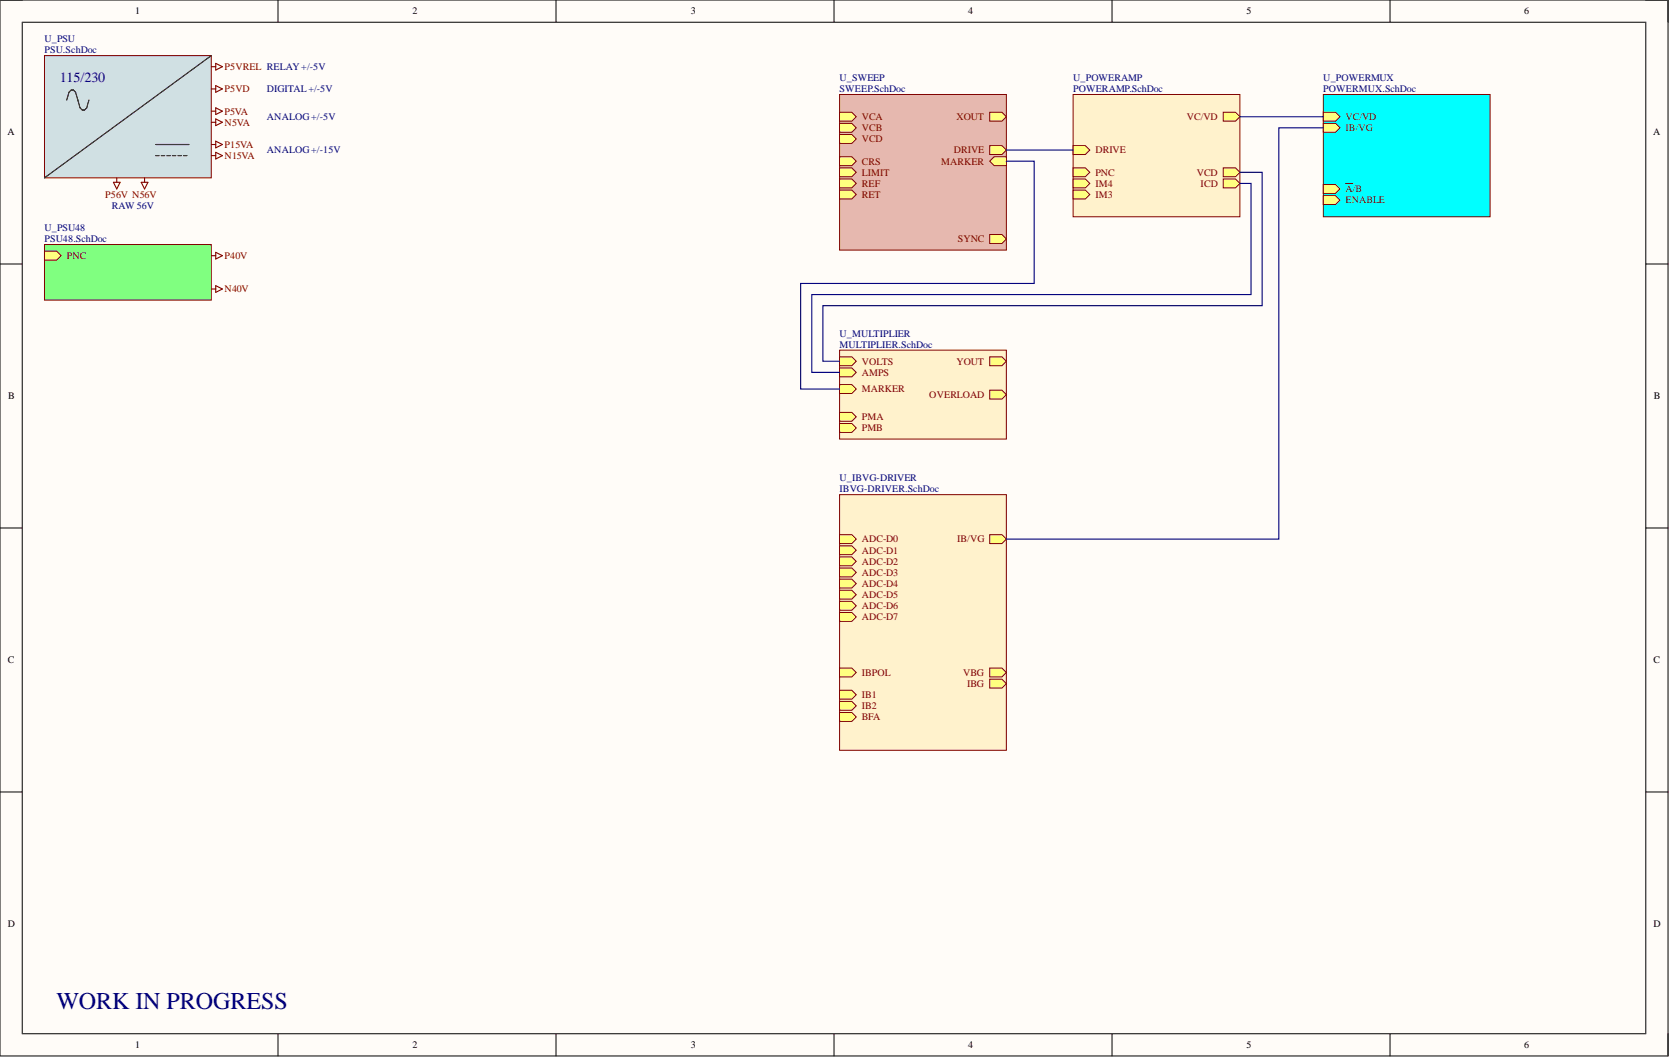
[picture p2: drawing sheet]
<svg xmlns="http://www.w3.org/2000/svg" width="381mm" height="241mm" viewBox="0 0 381 241" stroke-linecap="round" stroke-linejoin="round" font-family="sans-serif">
<path d="M0 0h380.8v241.1h-380.8z" fill-rule="evenodd" fill="#fffcf8"/>
<path d="M0 0h380.8v241.1h-380.8z" fill="none" stroke="#000" stroke-width=".23"/>
<path d="M5.1 5.1h370.6v230.9h-370.6z" fill-rule="evenodd" fill="#fffcf8"/>
<g fill="none" stroke="#000" stroke-width=".23">
<path d="M0 0h5.1M5.1 5.1h370.6v230.9h-370.6zM63.5 0v5.1M126.9 0v5.1M190.4 0v5.1M253.9 0v5.1M317.3 0v5.1M375.7 0h5.1v5.1M0 60.3h5.1M375.7 60.3h5.1M0 120.5h5.1M375.7 120.5h5.1"/>
<path d="M0 180.8h5.1M375.7 180.8h5.1M63.5 236v5.1M126.9 236v5.1M190.4 236v5.1M253.9 236v5.1M317.3 236v5.1M380.8 236v5.1"/>
</g>
<path d="M10.2 12.7h38v27.9h-38z" fill-rule="evenodd" fill="#d0e0e3"/>
<path d="M10.2 12.7h38v27.9h-38z" fill="none" stroke="#800000" stroke-width=".23"/>
<path d="M245 21.6h38v27.9h-38z" fill-rule="evenodd" fill="#fff2cc"/>
<path d="M245 21.6h38v27.9h-38z" fill="none" stroke="#800000" stroke-width=".23"/>
<path d="M279.2 25.6h2.8l1 1-1 1.1h-2.8z" fill-rule="evenodd" fill="#ffff80"/>
<path d="M279.2 25.6h2.8l1 1-1 1.1h-2.8z" fill="none" stroke="#800000" stroke-width=".23"/>
<path d="M279.2 40.9h2.8l1 1-1 1h-2.8z" fill-rule="evenodd" fill="#ffff80"/>
<path d="M279.2 40.9h2.8l1 1-1 1h-2.8z" fill="none" stroke="#800000" stroke-width=".23"/>
<path d="M245 38.3h2.8l1 1-1 1h-2.8z" fill-rule="evenodd" fill="#ffff80"/>
<path d="M245 38.3h2.8l1 1-1 1h-2.8z" fill="none" stroke="#800000" stroke-width=".23"/>
<path d="M245 33.2h2.8l1 1.1-1 1h-2.8z" fill-rule="evenodd" fill="#ffff80"/>
<path d="M245 33.2h2.8l1 1.1-1 1h-2.8z" fill="none" stroke="#800000" stroke-width=".23"/>
<path d="M245 43.4h2.8l1 1-1 1h-2.8z" fill-rule="evenodd" fill="#ffff80"/>
<path d="M245 43.4h2.8l1 1-1 1h-2.8z" fill="none" stroke="#800000" stroke-width=".23"/>
<path d="M245 40.9h2.8l1 1-1 1h-2.8z" fill-rule="evenodd" fill="#ffff80"/>
<path d="M245 40.9h2.8l1 1-1 1h-2.8z" fill="none" stroke="#800000" stroke-width=".23"/>
<path d="M279.2 38.3h2.8l1 1-1 1h-2.8z" fill-rule="evenodd" fill="#ffff80"/>
<path d="M279.2 38.3h2.8l1 1-1 1h-2.8z" fill="none" stroke="#800000" stroke-width=".23"/>
<path d="M191.7 112.9h38v58.4h-38z" fill-rule="evenodd" fill="#fff2cc"/>
<path d="M191.7 112.9h38v58.4h-38z" fill="none" stroke="#800000" stroke-width=".23"/>
<path d="M191.7 162.7h2.8l1 1-1 1h-2.8z" fill-rule="evenodd" fill="#ffff80"/>
<path d="M191.7 162.7h2.8l1 1-1 1h-2.8z" fill="none" stroke="#800000" stroke-width=".23"/>
<path d="M191.7 160.1h2.8l1 1-1 1.1h-2.8z" fill-rule="evenodd" fill="#ffff80"/>
<path d="M191.7 160.1h2.8l1 1-1 1.1h-2.8z" fill="none" stroke="#800000" stroke-width=".23"/>
<path d="M191.7 157.6h2.8l1 1-1 1h-2.8z" fill-rule="evenodd" fill="#ffff80"/>
<path d="M191.7 157.6h2.8l1 1-1 1h-2.8z" fill="none" stroke="#800000" stroke-width=".23"/>
<path d="M191.7 122.1h2.8l1 1-1 1h-2.8z" fill-rule="evenodd" fill="#ffff80"/>
<path d="M191.7 122.1h2.8l1 1-1 1h-2.8z" fill="none" stroke="#800000" stroke-width=".23"/>
<path d="M191.7 124.6h2.8l1 1-1 1h-2.8z" fill-rule="evenodd" fill="#ffff80"/>
<path d="M191.7 124.6h2.8l1 1-1 1h-2.8z" fill="none" stroke="#800000" stroke-width=".23"/>
<path d="M191.7 127.1h2.8l1 1-1 1.1h-2.8z" fill-rule="evenodd" fill="#ffff80"/>
<path d="M191.7 127.1h2.8l1 1-1 1.1h-2.8z" fill="none" stroke="#800000" stroke-width=".23"/>
<path d="M191.7 129.7h2.8l1 1-1 1h-2.8z" fill-rule="evenodd" fill="#ffff80"/>
<path d="M191.7 129.7h2.8l1 1-1 1h-2.8z" fill="none" stroke="#800000" stroke-width=".23"/>
<path d="M191.7 132.2h2.8l1 1-1 1h-2.8z" fill-rule="evenodd" fill="#ffff80"/>
<path d="M191.7 132.2h2.8l1 1-1 1h-2.8z" fill="none" stroke="#800000" stroke-width=".23"/>
<path d="M191.7 134.7h2.8l1 1.1-1 1h-2.8z" fill-rule="evenodd" fill="#ffff80"/>
<path d="M191.7 134.7h2.8l1 1.1-1 1h-2.8z" fill="none" stroke="#800000" stroke-width=".23"/>
<path d="M191.7 137.3h2.8l1 1-1 1h-2.8z" fill-rule="evenodd" fill="#ffff80"/>
<path d="M191.7 137.3h2.8l1 1-1 1h-2.8z" fill="none" stroke="#800000" stroke-width=".23"/>
<path d="M191.7 139.8h2.8l1 1-1 1h-2.8z" fill-rule="evenodd" fill="#ffff80"/>
<path d="M191.7 139.8h2.8l1 1-1 1h-2.8z" fill="none" stroke="#800000" stroke-width=".23"/>
<path d="M225.9 152.5h2.8l1 1-1 1h-2.8z" fill-rule="evenodd" fill="#ffff80"/>
<path d="M225.9 152.5h2.8l1 1-1 1h-2.8z" fill="none" stroke="#800000" stroke-width=".23"/>
<path d="M225.9 155h2.8l1 1.1-1 1h-2.8z" fill-rule="evenodd" fill="#ffff80"/>
<path d="M225.9 155h2.8l1 1.1-1 1h-2.8z" fill="none" stroke="#800000" stroke-width=".23"/>
<path d="M191.7 152.5h2.8l1 1-1 1h-2.8z" fill-rule="evenodd" fill="#ffff80"/>
<path d="M191.7 152.5h2.8l1 1-1 1h-2.8z" fill="none" stroke="#800000" stroke-width=".23"/>
<path d="M225.9 122.1h2.8l1 1-1 1h-2.8z" fill-rule="evenodd" fill="#ffff80"/>
<path d="M225.9 122.1h2.8l1 1-1 1h-2.8z" fill="none" stroke="#800000" stroke-width=".23"/>
<path d="M191.7 21.6h38v35.5h-38z" fill-rule="evenodd" fill="#e6b8af"/>
<path d="M191.7 21.6h38v35.5h-38z" fill="none" stroke="#800000" stroke-width=".23"/>
<path d="M191.7 43.4h2.8l1 1-1 1h-2.8z" fill-rule="evenodd" fill="#ffff80"/>
<path d="M191.7 43.4h2.8l1 1-1 1h-2.8z" fill="none" stroke="#800000" stroke-width=".23"/>
<path d="M225.9 33.2h2.8l1 1.1-1 1h-2.8z" fill-rule="evenodd" fill="#ffff80"/>
<path d="M225.9 33.2h2.8l1 1.1-1 1h-2.8z" fill="none" stroke="#800000" stroke-width=".23"/>
<path d="M191.7 40.9h2.8l1 1-1 1h-2.8z" fill-rule="evenodd" fill="#ffff80"/>
<path d="M191.7 40.9h2.8l1 1-1 1h-2.8z" fill="none" stroke="#800000" stroke-width=".23"/>
<path d="M225.9 53.5h2.8l1 1.1-1 1h-2.8z" fill-rule="evenodd" fill="#ffff80"/>
<path d="M225.9 53.5h2.8l1 1.1-1 1h-2.8z" fill="none" stroke="#800000" stroke-width=".23"/>
<path d="M191.7 38.3h2.8l1 1-1 1h-2.8z" fill-rule="evenodd" fill="#ffff80"/>
<path d="M191.7 38.3h2.8l1 1-1 1h-2.8z" fill="none" stroke="#800000" stroke-width=".23"/>
<path d="M191.7 35.8h2.8l1 1-1 1h-2.8z" fill-rule="evenodd" fill="#ffff80"/>
<path d="M191.7 35.8h2.8l1 1-1 1h-2.8z" fill="none" stroke="#800000" stroke-width=".23"/>
<path d="M225.9 36.8l1-1h2.8v2h-2.8z" fill-rule="evenodd" fill="#ffff80"/>
<path d="M225.9 36.8l1-1h2.8v2h-2.8z" fill="none" stroke="#800000" stroke-width=".23"/>
<path d="M225.9 25.6h2.8l1 1-1 1.1h-2.8z" fill-rule="evenodd" fill="#ffff80"/>
<path d="M225.9 25.6h2.8l1 1-1 1.1h-2.8z" fill="none" stroke="#800000" stroke-width=".23"/>
<path d="M191.7 30.7h2.8l1 1-1 1h-2.8z" fill-rule="evenodd" fill="#ffff80"/>
<path d="M191.7 30.7h2.8l1 1-1 1h-2.8z" fill="none" stroke="#800000" stroke-width=".23"/>
<path d="M191.7 25.6h2.8l1 1-1 1.1h-2.8z" fill-rule="evenodd" fill="#ffff80"/>
<path d="M191.7 25.6h2.8l1 1-1 1.1h-2.8z" fill="none" stroke="#800000" stroke-width=".23"/>
<path d="M191.7 28.2h2.8l1 1-1 1h-2.8z" fill-rule="evenodd" fill="#ffff80"/>
<path d="M191.7 28.2h2.8l1 1-1 1h-2.8z" fill="none" stroke="#800000" stroke-width=".23"/>
<path d="M191.7 79.9h38v20.3h-38z" fill-rule="evenodd" fill="#fff2cc"/>
<path d="M191.7 79.9h38v20.3h-38z" fill="none" stroke="#800000" stroke-width=".23"/>
<path d="M191.7 94.1h2.8l1 1.1-1 1h-2.8z" fill-rule="evenodd" fill="#ffff80"/>
<path d="M191.7 94.1h2.8l1 1.1-1 1h-2.8z" fill="none" stroke="#800000" stroke-width=".23"/>
<path d="M191.7 96.7h2.8l1 1-1 1h-2.8z" fill-rule="evenodd" fill="#ffff80"/>
<path d="M191.7 96.7h2.8l1 1-1 1h-2.8z" fill="none" stroke="#800000" stroke-width=".23"/>
<path d="M225.9 89.1h2.8l1 1-1 1h-2.8z" fill-rule="evenodd" fill="#ffff80"/>
<path d="M225.9 89.1h2.8l1 1-1 1h-2.8z" fill="none" stroke="#800000" stroke-width=".23"/>
<path d="M191.7 81.5h2.8l1 1-1 1h-2.8z" fill-rule="evenodd" fill="#ffff80"/>
<path d="M191.7 81.5h2.8l1 1-1 1h-2.8z" fill="none" stroke="#800000" stroke-width=".23"/>
<path d="M191.7 84h2.8l1 1-1 1h-2.8z" fill-rule="evenodd" fill="#ffff80"/>
<path d="M191.7 84h2.8l1 1-1 1h-2.8z" fill="none" stroke="#800000" stroke-width=".23"/>
<path d="M191.7 87.8h2.8l1 1-1 1h-2.8z" fill-rule="evenodd" fill="#ffff80"/>
<path d="M191.7 87.8h2.8l1 1-1 1h-2.8z" fill="none" stroke="#800000" stroke-width=".23"/>
<path d="M225.9 81.5h2.8l1 1-1 1h-2.8z" fill-rule="evenodd" fill="#ffff80"/>
<path d="M225.9 81.5h2.8l1 1-1 1h-2.8z" fill="none" stroke="#800000" stroke-width=".23"/>
<path d="M48.2 12.7l-38 27.9M15.2 22.8l.5-1.7 .5-.5h.6l.5 .5 1 3.5 .5 .5h.5l.5-.5 .5-1.8M35.5 33h7.7M35.5 35.5h.8M36.8 35.5h.8M38.1 35.5h.8M39.3 35.5h.8M40.6 35.5h.8M41.9 35.5h.8" fill="none" stroke="#000" stroke-width=".25"/>
<g fill="none" stroke="#800000" stroke-width=".25">
<path d="M48.2 15.2h1M49.2 14.5l1.6 .7-1.6 .8zM49.2 19.5l1.6 .8-1.6 .8zM48.2 33h1M48.2 35.5h1M48.2 25.4h1M48.2 27.9h1M48.2 20.3h1M49.2 32.2l1.6 .8-1.6 .8zM49.2 24.6l1.6 .8-1.6 .7zM49.2 27.2l1.6 .7-1.6 .8zM49.2 34.8l1.6 .7-1.6 .8z"/>
<path d="M48.2 58.4h1M49.2 57.6l1.6 .8-1.6 .7zM48.2 66h1M49.2 65.2l1.6 .8-1.6 .7z"/>
</g>
<path d="M10.2 55.8h38v12.7h-38z" fill-rule="evenodd" fill="#80ff80"/>
<path d="M10.2 55.8h38v12.7h-38z" fill="none" stroke="#800000" stroke-width=".23"/>
<path d="M10.2 57.4h2.7l1.1 1-1.1 1h-2.7z" fill-rule="evenodd" fill="#ffff80"/>
<path d="M10.2 57.4h2.7l1.1 1-1.1 1h-2.7z" fill="none" stroke="#800000" stroke-width=".23"/>
<path d="M25.9 41.6h1.5l-.7 1.5zM26.7 40.6v1M32.2 41.6h1.6l-.8 1.5zM33 40.6v1" fill="none" stroke="#800000" stroke-width=".25"/>
<path d="M229.7 34.3h15.3M283 39.3h5.1v30.5h-100.2v12.7h3.8M283 41.9h2.6v25.3h-100.3v17.8h6.4" fill="none" stroke="#000080" stroke-width=".25"/>
<path d="M302.1 21.6h38.1v27.9h-38.1z" fill-rule="evenodd" fill="#0ff"/>
<path d="M302.1 21.6h38.1v27.9h-38.1z" fill="none" stroke="#800000" stroke-width=".23"/>
<path d="M302.1 25.6h2.8l1 1-1 1.1h-2.8z" fill-rule="evenodd" fill="#ffff80"/>
<path d="M302.1 25.6h2.8l1 1-1 1.1h-2.8z" fill="none" stroke="#800000" stroke-width=".23"/>
<path d="M302.1 28.2h2.8l1 1-1 1h-2.8z" fill-rule="evenodd" fill="#ffff80"/>
<path d="M302.1 28.2h2.8l1 1-1 1h-2.8z" fill="none" stroke="#800000" stroke-width=".23"/>
<path d="M302.1 42.1h2.8l1 1-1 1.1h-2.8z" fill-rule="evenodd" fill="#ffff80"/>
<path d="M302.1 42.1h2.8l1 1-1 1.1h-2.8z" fill="none" stroke="#800000" stroke-width=".23"/>
<path d="M307.2 41.9h1.6" fill="none" stroke="#800000" stroke-width=".25"/>
<path d="M302.1 44.7h2.8l1 1-1 1h-2.8z" fill-rule="evenodd" fill="#ffff80"/>
<path d="M302.1 44.7h2.8l1 1-1 1h-2.8z" fill="none" stroke="#800000" stroke-width=".23"/>
<path d="M229.7 36.8h6.4v27.9h-53.3v24.1h8.9M283 26.6h19.1M302.1 29.2h-10.2v93.9h-62.2" fill="none" stroke="#000080" stroke-width=".25"/>
<text font-size="5.5" fill="#000080" x="12.9" y="230.2">WORK IN PROGRESS</text>
<text font-size="3.2" fill="#000080" x="13.6" y="18.6">115/230</text>
<g font-size="2.3">
<text x="30.9" y="3.3">1</text>
<text x="94.2" y="3.3">2</text>
<text x="157.7" y="3.3">3</text>
<text x="221" y="3.3">4</text>
<text x="284.6" y="3.3">5</text>
<text x="347.9" y="3.3">6</text>
<text x="1.7" y="30.9">A</text>
<text x="377.4" y="30.9">A</text>
<text x="1.9" y="91.2">B</text>
<text x="377.6" y="91.2">B</text>
<text x="1.8" y="151.4">C</text>
<text x="377.5" y="151.4">C</text>
<text x="1.8" y="211.7">D</text>
<text x="377.5" y="211.7">D</text>
<text x="30.9" y="239.3">1</text>
<text x="94.2" y="239.3">2</text>
<text x="157.7" y="239.3">3</text>
<text x="221" y="239.3">4</text>
<text x="284.6" y="239.3">5</text>
<text x="347.9" y="239.3">6</text>
</g>
<g font-size="2.3" fill="#000080">
<text x="10.2" y="9.6">U_PSU</text>
<text x="10.2" y="12.2">PSU.SchDoc</text>
<text x="60.9" y="21.1">DIGITAL+/-5V</text>
<text x="191.7" y="18.5">U_SWEEP</text>
<text x="191.7" y="21.1">SWEEP.SchDoc</text>
<text x="245" y="18.5">U_POWERAMP</text>
<text x="245" y="21.1">POWERAMP.SchDoc</text>
<text x="302.1" y="18.5">U_POWERMUX</text>
<text x="302.1" y="21.1">POWERMUX.SchDoc</text>
<text x="60.9" y="27.4">ANALOG+/-5V</text>
<text x="60.9" y="35">ANALOG+/-15V</text>
<text x="25.6" y="47.7">RAW 56V</text>
<text x="10.2" y="52.8">U_PSU48</text>
<text x="10.2" y="55.3">PSU48.SchDoc</text>
<text x="191.7" y="76.9">U_MULTIPLIER</text>
<text x="191.7" y="79.4">MULTIPLIER.SchDoc</text>
<text x="191.7" y="109.9">U_IBVG-DRIVER</text>
<text x="191.7" y="112.4">IBVG-DRIVER.SchDoc</text>
</g>
<g font-size="2.3" fill="#800000">
<text x="51.3" y="16">P5VREL RELAY+/-5V</text>
<text x="51.3" y="21.1">P5VD</text>
<text x="51.3" y="26.1">P5VA</text>
<text x="51.3" y="28.7">N5VA</text>
<text x="196.7" y="27.4">VCA</text>
<text x="196.7" y="29.9">VCB</text>
<text x="218.3" y="27.4">XOUT</text>
<text x="270.9" y="27.4">VC/VD</text>
<text x="307.2" y="27.4">VC/VD</text>
<text x="307.2" y="29.9">IB/VG</text>
<text x="51.3" y="33.8">P15VA</text>
<text x="196.7" y="32.5">VCD</text>
<text x="217.7" y="35">DRIVE</text>
<text x="250" y="35">DRIVE</text>
<text x="51.3" y="36.3">N15VA</text>
<text x="196.7" y="40.1">LIMIT</text>
<text x="196.7" y="37.6">CRS</text>
<text x="214.8" y="37.6">MARKER</text>
<text x="250" y="40.1">PNC</text>
<text x="273.2" y="40.1">VCD</text>
<text x="24" y="45.2">P56V N56V</text>
<text x="196.7" y="45.2">RET</text>
<text x="196.7" y="42.6">REF</text>
<text x="250" y="45.2">IM3</text>
<text x="250" y="42.6">IM4</text>
<text x="274.1" y="42.6">ICD</text>
<text x="307.2" y="43.9">A/B</text>
<text x="307.2" y="46.4">ENABLE</text>
<text x="15.2" y="59.1">PNC</text>
<text x="51.3" y="59.1">P40V</text>
<text x="218.7" y="55.3">SYNC</text>
<text x="51.3" y="66.7">N40V</text>
<text x="196.7" y="83.2">VOLTS</text>
<text x="218.3" y="83.2">YOUT</text>
<text x="196.7" y="85.8">AMPS</text>
<text x="196.7" y="89.6">MARKER</text>
<text x="196.7" y="95.9">PMA</text>
<text x="212.1" y="90.8">OVERLOAD</text>
<text x="196.7" y="98.5">PMB</text>
<text x="196.7" y="123.8">ADC-D0</text>
<text x="218.5" y="123.8">IB/VG</text>
<text x="196.7" y="126.4">ADC-D1</text>
<text x="196.7" y="128.9">ADC-D2</text>
<text x="196.7" y="131.4">ADC-D3</text>
<text x="196.7" y="134">ADC-D4</text>
<text x="196.7" y="136.5">ADC-D5</text>
<text x="196.7" y="139.1">ADC-D6</text>
<text x="196.7" y="141.6">ADC-D7</text>
<text x="196.7" y="154.3">IBPOL</text>
<text x="219.8" y="154.3">VBG</text>
<text x="196.7" y="161.9">IB2</text>
<text x="196.7" y="159.4">IB1</text>
<text x="220.8" y="156.8">IBG</text>
<text x="196.7" y="164.4">BFA</text>
</g>
</svg>
